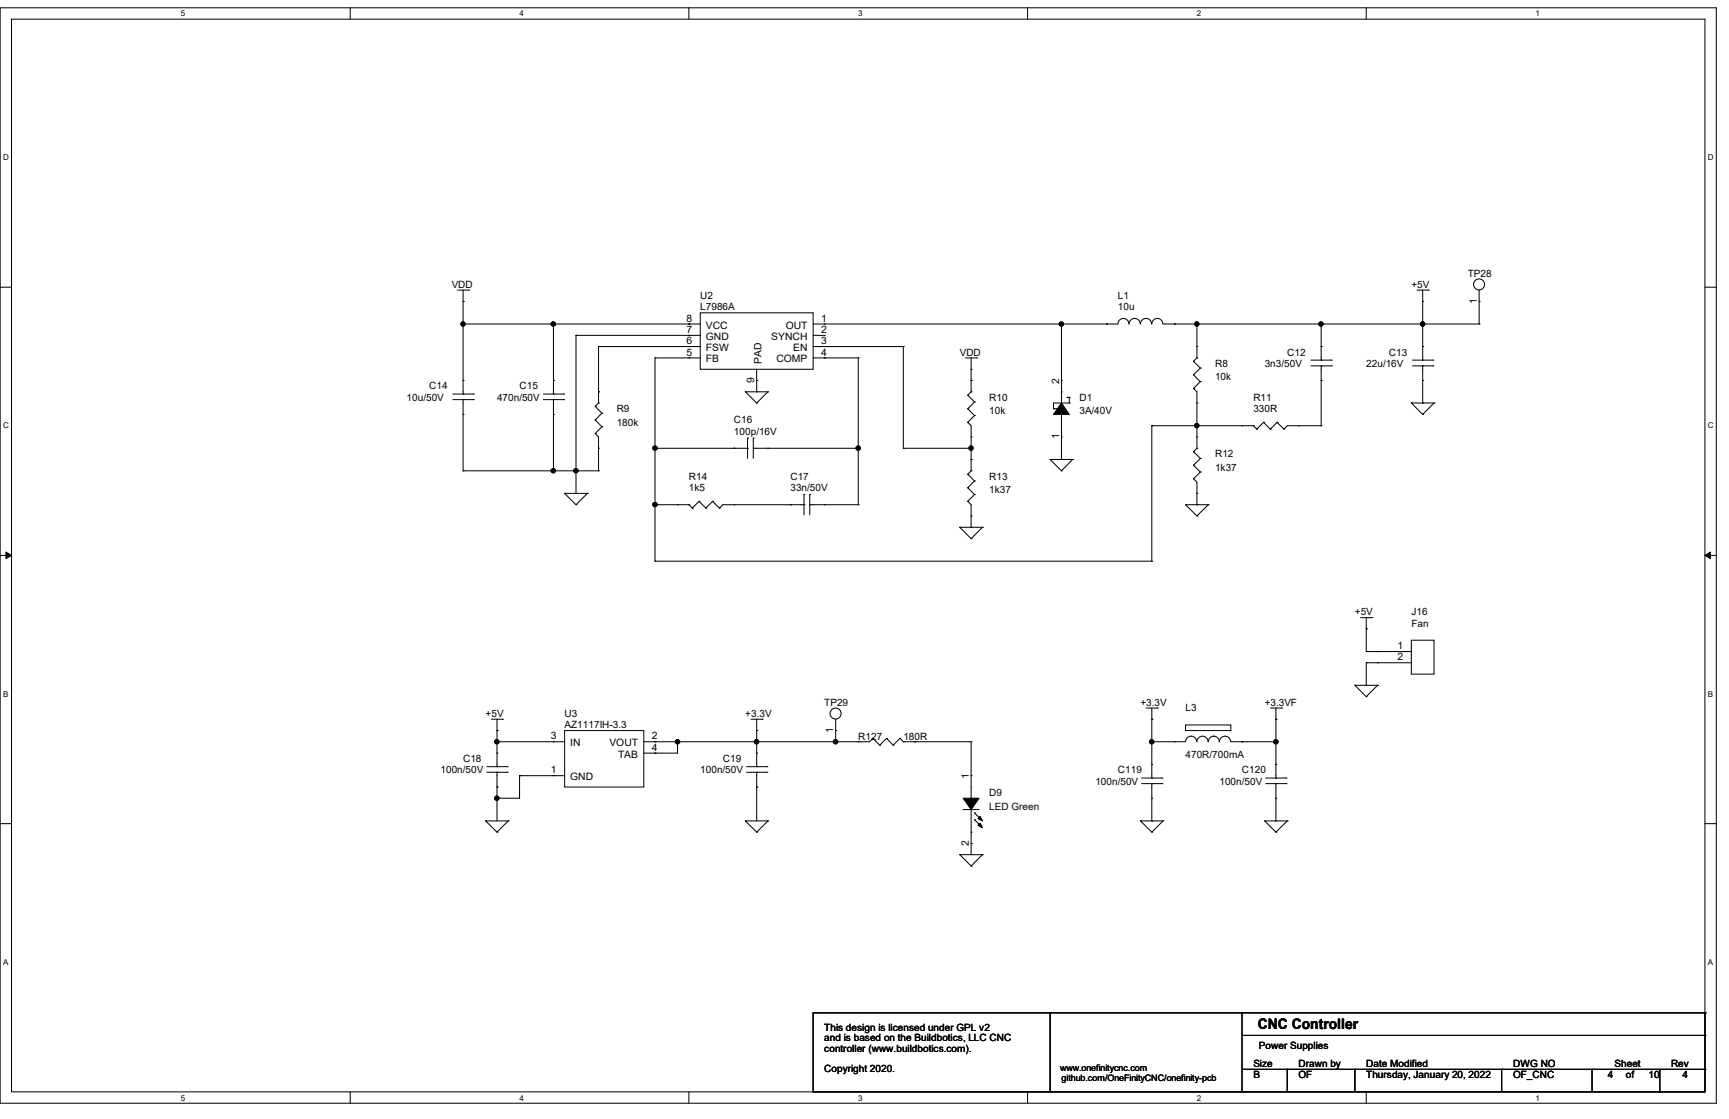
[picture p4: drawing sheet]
<svg xmlns="http://www.w3.org/2000/svg" width="432mm" height="279mm" viewBox="0 0 432 279" stroke-linecap="round" stroke-linejoin="round" font-family="sans-serif">
<path d="M0 1.9h428.6v273.6h-428.6zM2.9 4.8h422.9v267.8h-422.9z" fill="none" stroke="#000" stroke-width=".25"/>
<g fill="#fff">
<path d="M45.2 2.3h1.1v2.2h-1.1z"/>
<path d="M45.2 273h1.1v2.2h-1.1z"/>
</g>
<path d="M87.5 1.9v2.9M87.5 272.6v2.9" fill="none" stroke="#000" stroke-width=".25"/>
<g fill="#fff">
<path d="M129.8 2.3h1.1v2.2h-1.1z"/>
<path d="M129.8 273h1.1v2.2h-1.1z"/>
</g>
<path d="M172 1.9v2.9M172 272.6v2.9" fill="none" stroke="#000" stroke-width=".25"/>
<g fill="#fff">
<path d="M214.3 2.3h1.1v2.2h-1.1z"/>
<path d="M214.3 273h1.1v2.2h-1.1z"/>
</g>
<path d="M256.6 1.9v2.9M256.6 272.6v2.9" fill="none" stroke="#000" stroke-width=".25"/>
<g fill="#fff">
<path d="M298.9 2.3h1.1v2.2h-1.1z"/>
<path d="M298.9 273h1.1v2.2h-1.1z"/>
</g>
<path d="M341.2 1.9v2.9M341.2 272.6v2.9" fill="none" stroke="#000" stroke-width=".25"/>
<g fill="#fff">
<path d="M383.5 2.3h1.1v2.2h-1.1z"/>
<path d="M383.5 273h1.1v2.2h-1.1z"/>
<path d="M.8 38.2h1.4v2.3h-1.4z"/>
<path d="M426.5 38.2h1.4v2.3h-1.4z"/>
<path d="M.8 105.2h1.4v2.2h-1.4z"/>
<path d="M426.5 105.2h1.4v2.2h-1.4z"/>
</g>
<path d="M0 71.7h2.9M425.8 71.7h2.8" fill="none" stroke="#000" stroke-width=".25"/>
<g fill="#fff">
<path d="M.8 172.1h1.3v2.3h-1.3z"/>
<path d="M426.5 172.1h1.3v2.3h-1.3z"/>
</g>
<path d="M0 138.7h2.9M425.8 138.7h2.8" fill="none" stroke="#000" stroke-width=".25"/>
<path d="M1.5 137.8l1.4 .9-1.4 .8zM425.8 138.7l1.4-.9v1.7z" fill="#000" stroke="#000" stroke-width=".25"/>
<g fill="#fff">
<path d="M.8 239.1h1.3v2.2h-1.3z"/>
<path d="M426.5 239.1h1.3v2.2h-1.3z"/>
</g>
<g fill="none" stroke="#000" stroke-width=".25">
<path d="M114.3 72.4h2.8M115.7 75.3h.1M115.7 72.4v26M117.1 72.4h.1M174.9 78.1h28.2v14.1h-28.2zM353.9 72.4h2.8M355.3 75.3h.1M355.3 72.4v17.5M356.7 72.4h.1M369.4 75.3h.1M369.4 72.4v8.5M113.1 99.8h5.1"/>
<path d="M113.1 98.4h5.1M115.7 98.4h.1M115.7 99.8h.1M115.7 95h.1M115.7 80.9h.1M115.7 99.8v17.8M115.7 80.9h59.2M118.2 99.8h.1M118.2 98.4h.1M135.7 99.8h5.1M135.7 98.4h5.1M138.2 98.4h.1"/>
<path d="M138.2 99.8h.1M138.2 95h.1M138.2 80.9v17.5M138.2 99.8v17.8M140.8 99.8h.1M140.8 98.4h.1M143.8 83.7h.1M143.8 83.7h31.1M143.8 83.7v39.5M149.5 97.8h.1M149.5 86.5h.1M149.5 86.5h25.4"/>
<path d="M149.5 86.5v14.1M163.6 89.4h.1M163.6 89.4h11.3M163.6 89.4v50.7M172 80.9h.1M172 83.7h.1M172 86.5h.1M172 89.4h.1M186.1 97.8h.1M186.1 97.8h5.7M186.1 97.8l2.9 2.8M189 95h.1"/>
<path d="M189 97.8h.1M189 92.2v5.6M191.8 97.8h.1M191.8 97.8l-2.8 2.8M203.1 80.9h76.1a1.38 1.38 0 0 1 1.4-1.4 1.38 1.38 0 0 1 1.3 1.4 1.42 1.42 0 0 1 1.5-1.4 1.42 1.42 0 0 1 1.4 1.4M203.1 89.4h11.2M203.1 83.7h2.8M203.1 86.5h22.5M205.9 89.4h.1M205.9 86.5h.1M205.9 83.7h.1M205.9 80.9h.1"/>
<path d="M214.3 89.4h.1M214.3 89.4v36.6M225.6 86.5h.1M225.6 86.5v25.4M241.1 89.4h2.8M241.7 98.7h.1M241.7 98.7l1.7 1.7M242.5 92.2h.1M242.5 97.8h.1M242.5 95h.1M242.5 89.4v8.4M242.5 97.8l-.8 .9"/>
<path d="M243.9 89.4h.1M265.1 97.8h.1M265.1 95h.1M265.1 80.9h.1M265.1 80.9v19.7M266.5 99.2h.1M266.5 99.2h.5M267 99.2h.1M267 99.2v1.4M276.4 80.9h.1M284.8 80.9a1.4 1.4 0 0 1 1.4-1.4 1.4 1.4 0 0 1 1.4 1.4 1.45 1.45 0 0 1 1.5-1.4 1.38 1.38 0 0 1 1.3 1.4M290.4 80.9h79"/>
<path d="M293.3 80.9h.1M298.1 97h.1M298.1 93.6h.1M298.1 90.2h.1M298.1 97l.8 .8v14.1M298.1 93.6l1.7 1.7M298.1 90.2l1.7 1.7M298.9 89.4h.1M298.9 86.5h.1M298.9 80.9h.1M298.9 80.9v8.5M298.9 89.4l-.8 .8"/>
<path d="M299.8 95.3h.1M299.8 91.9h.1M299.8 95.3l-1.7 1.7M299.8 91.9l-1.7 1.7M327.4 91.4h5.1M327.4 89.9h5.1M329.9 89.9h.1M329.9 91.4h.1M329.9 86.5h.1M329.9 95h.1M329.9 80.9h.1M329.9 80.9v9"/>
<path d="M329.9 91.4v14.9M332.5 91.4h.1M332.5 89.9h.1M352.8 91.4h5M352.8 89.9h5M355.3 89.9h.1M355.3 91.4h.1M355.3 86.5h.1M355.3 95h.1M355.3 80.9h.1M355.3 91.4v9.2M357.8 91.4h.1"/>
<path d="M357.8 89.9h.1M369.4 80.9h.1M115.7 103.5h.1M115.7 117.6h.1M115.7 117.6h33.8M138.2 103.5h.1M138.2 117.6h.1M143.8 117.6h.1M148.6 108.2h.1M148.6 104.9h.1M148.6 101.5h.1M148.6 108.2l.9 .9v8.5"/>
<path d="M148.6 104.9l1.7 1.7M148.6 101.5l1.7 1.7M149.5 100.6h.1M149.5 111.9h.1M149.5 117.6h.1M149.5 100.6l-.9 .9M150.3 106.6h.1M150.3 103.2h.1M150.3 106.6l-1.7 1.6M150.3 103.2l-1.7 1.7M163.6 111.9h.1M163.6 111.9h23.1"/>
<path d="M183.3 111.9h.1M186.7 111.9h.1M186.7 109.4h.1M186.7 109.4v5.1M188.1 109.4h.1M188.1 111.9h.1M188.1 111.9h26.2M188.1 109.4v5.1M189 100.6h.1M191.8 111.9h.1M214.3 111.9h.1M225.6 111.9h.1"/>
<path d="M225.6 111.9h16.9M241.7 105.5h.1M241.7 102.1h.1M241.7 118.4h.1M241.7 105.5l.8 .8v11.3M241.7 102.1l1.7 1.7M241.7 118.4l1.7 1.7M242.5 109.1h.1M242.5 117.6h.1M242.5 114.7h.1M242.5 111.9h.1M242.5 117.6l-.8 .8"/>
<path d="M243.4 103.8h.1M243.4 100.4h.1M243.4 103.8l-1.7 1.7M243.4 100.4l-1.7 1.7M262.3 114.7h.1M262.3 114.7h5.6M262.3 114.7l2.8 2.9M263.1 102.1h.1M263.1 102.1h.6M263.7 102.1h.1M265.1 117.6h.1M265.1 103.5h.1"/>
<path d="M265.1 109.1h.1M265.1 114.7h.1M265.1 103.5v11.2M267 100.6h.1M267 100.6h-3.9v1.5M267.9 114.7h.1M267.9 114.7l-2.8 2.9M287.7 106.3h.1M287.7 106.3v33.8M287.7 106.3h25.3M298.1 119.5h.1M298.1 116.2h.1"/>
<path d="M298.1 112.8h.1M298.1 119.5l.8 .9v5.6M298.1 116.2l1.7 1.7M298.1 112.8l1.7 1.7M298.9 111.9h.1M298.9 109.1h.1M298.9 100.6h.1M298.9 106.3h.1M298.9 111.9l-.8 .9M299.8 117.9h.1M299.8 114.5h.1M299.8 117.9l-1.7 1.6"/>
<path d="M299.8 114.5l-1.7 1.7M310.2 106.3h.1M313 106.3h.1M313 106.3l.9 .8M313.9 107.1h.1M315.6 105.5h.1M315.6 105.5l1.6 1.6M315.6 105.5l-1.7 1.6M317.2 107.1h.1M318.9 105.5h.1M318.9 105.5l1.7 1.6M318.9 105.5l-1.7 1.6"/>
<path d="M320.6 107.1h.1M324.3 106.3h.1M329.9 106.3h.1M329.9 106.3h-8.4l-.9 .8M352.5 100.6h.1M352.5 100.6h5.6M352.5 100.6l2.8 2.9M355.3 103.5h.1M355.3 100.6h.1M358.1 100.6h.1M358.1 100.6l-2.8 2.9M141 123.2h.1"/>
<path d="M141 123.2h5.7M141 123.2l2.8 2.8M143.8 126h.1M146.7 123.2h.1M146.7 123.2l-2.9 2.8M163.6 126h.1M163.6 126h8.4M169.2 126h.1M172 126h.1M172 126l.9 .9M172.9 126.9h.1M174.6 125.2h.1"/>
<path d="M174.6 125.2l1.7 1.7M174.6 125.2l-1.7 1.7M176.3 126.9h.1M178 125.2h.1M178 125.2l1.7 1.7M178 125.2l-1.7 1.7M179.7 126.9h.1M183.3 126h.1M197.4 126h.1M200.8 126h.1M200.8 123.5h.1M200.8 126h-20.3l-.8 .9"/>
<path d="M200.8 123.5v5.1M202.2 123.5h.1M202.2 126h.1M202.2 126h12.1M202.2 123.5v5.1M205.9 126h.1M214.3 126h.1M239.7 131.7h.1M239.7 131.7h5.7M239.7 131.7l2.8 2.8M241.7 125.2h.1M241.7 121.8h.1"/>
<path d="M241.7 125.2l.8 .8v5.7M241.7 121.8l1.7 1.7M242.5 134.5h.1M242.5 128.8h.1M242.5 131.7h.1M243.4 123.5h.1M243.4 120.1h.1M243.4 123.5l-1.7 1.7M243.4 120.1l-1.7 1.7M245.4 131.7h.1M245.4 131.7l-2.9 2.8M296.1 126h.1"/>
<path d="M296.1 126h5.7M296.1 126l2.8 2.8M298.9 128.8h.1M298.9 123.2h.1M298.9 126h.1M301.8 126h.1M301.8 126l-2.9 2.8M163.6 140.1h.1M163.6 140.1h124.1M287.7 140.1h.1M339.8 154.2h2.8M341.2 157h.1"/>
<path d="M341.2 154.2v8.5M342.6 154.2h.1M352.5 159.9h5.6v8.4h-5.6zM122.7 179.6h2.8M124.1 179.6v11.8M125.5 179.6h.1M187.5 179.6h2.9M189 179.6v11.8M190.4 179.6h.1M208.7 179.6v5.6M286.2 176.8h2.9M287.7 179.6h.1"/>
<path d="M287.7 176.8v17.5M289.1 176.8h.1M317.2 176.8h2.9M318.6 179.6h.1M318.6 176.8v17.5M320.1 176.8h.1M338.4 171.1h.1M338.4 171.1h5.6M338.4 171.1l2.8 2.8M341.2 173.9h.1M341.2 165.5h.1M341.2 171.1h.1"/>
<path d="M341.2 162.7h.1M341.2 165.5v5.6M341.2 162.7h11.3M341.2 165.5h11.3M344 171.1h.1M344 162.7h.1M344 165.5h.1M344 171.1l-2.8 2.8M121.6 192.8h5.1M121.6 191.4h5.1M124.1 182.4h.1M124.1 191.4h.1"/>
<path d="M124.1 192.8h.1M124.1 188h.1M124.1 196.5h.1M124.1 185.2h.1M124.1 199.3h.1M124.1 192.8v12.2M124.1 185.2h16.9M126.7 192.8h.1M126.7 191.4h.1M129.8 193.7h.1M129.8 193.7h11.2M129.8 193.7v5.6h-5.7"/>
<path d="M138.2 185.2h.1M138.2 193.7h.1M141 182.4h19.8v14.1h-19.8zM163.6 185.2h.1M163.6 188h.1M169.2 185.2h.1M169.2 185.2v2.8h-8.4M186.4 192.8h5.1M186.4 191.4h5.1M189 182.4h.1M189 191.4h.1M189 192.8h.1"/>
<path d="M189 188h.1M189 196.5h.1M189 185.2h.1M189 192.8v12.2M191.5 192.8h.1M191.5 191.4h.1M208.7 182.4h.1M208.7 185.2h.1M214.3 185.2h.1M218 184.4h.1M218 184.4l-.8 .8h-56.4M218 184.4l1.7 1.7"/>
<path d="M219.7 186.1h.1M221.4 184.4h.1M221.4 184.4l-1.7 1.7M221.4 184.4l1.7 1.7M223.1 186.1h.1M224.7 184.4h.1M224.7 184.4l-1.6 1.7M224.7 184.4l.9 .8M225.6 185.2h.1M225.6 185.2h16.9M228.4 185.2h.1M242.5 199.3h.1"/>
<path d="M242.5 193.7h.1M242.5 185.2h.1M242.5 185.2v14.1M285.1 195.7h5.1M285.1 194.3h5.1M287.7 185.2h8.4a1.4 1.4 0 0 1 1.4-1.4 1.4 1.4 0 0 1 1.4 1.4M287.7 194.3h.1M287.7 195.7h.1M287.7 190.9h.1M287.7 199.3h.1M287.7 185.2h.1M287.7 195.7v9.3"/>
<path d="M290.2 195.7h.1M290.2 194.3h.1M293.3 185.2h.1M296.1 181h11.3v1.4h-11.3zM298.9 185.2a1.4 1.4 0 0 1 1.4-1.4 1.4 1.4 0 0 1 1.4 1.4M301.8 185.2a1.38 1.38 0 0 1 1.4-1.4h-.1a1.38 1.38 0 0 1 1.4 1.4M304.5 185.2a1.4 1.4 0 0 1 1.4-1.4 1.4 1.4 0 0 1 1.4 1.4h11.3M310.2 185.2h.1M316.1 195.7h5.1M316.1 194.3h5.1M318.6 194.3h.1M318.6 195.7h.1"/>
<path d="M318.6 190.9h.1M318.6 199.3h.1M318.6 185.2h.1M318.6 195.7v9.3M321.2 195.7h.1M321.2 194.3h.1M0 205.7h2.9M121.3 205h.1M121.3 205h5.6M121.3 205l2.8 2.8M124.1 207.8h.1M126.9 205h.1"/>
<path d="M126.9 205l-2.8 2.8M186.1 205h.1M186.1 205h5.7M186.1 205l2.9 2.8M189 207.8h.1M191.8 205h.1M191.8 205l-2.8 2.8M239.7 213.4h.1M239.7 213.4h5.7M239.7 213.4l2.8 2.8M240.5 202.1h.1M240.5 202.1h4"/>
<path d="M242.5 216.2h.1M242.5 207.8h.1M242.5 210.6h.1M242.5 202.1v11.3M243.4 203h.1M243.4 204.7h.1M243.4 203l1.7 1.7M243.4 204.7l1.7 1.7M245.4 213.4h.1M245.4 213.4l-2.9 2.8M284.8 205h.1M284.8 205h5.6"/>
<path d="M284.8 205l2.9 2.8M287.7 207.8h.1M287.7 205h.1M290.4 205h.1M290.4 205l-2.7 2.8M315.8 205h.1M315.8 205h5.7M315.8 205l2.8 2.8M318.6 207.8h.1M318.6 205h.1M321.5 205h.1M321.5 205l-2.9 2.8"/>
<path d="M425.8 205.7h2.8M203.1 252.9h.1M203.1 252.9h222.7M203.1 252.9v19.7M262.3 252.9h.1M262.3 252.9v19.7M310.2 252.9h.1M310.2 258.5h115.6M310.2 252.9v19.7M425.8 258.5h.1M425.8 252.9h.1M425.8 252.9v19.7h-222.7"/>
<path d="M203.1 272.6h.1M262.3 272.6h.1M310.2 272.6h.1M310.2 267h115.6M321.5 267h.1M321.5 267v5.6M338.4 267h.1M338.4 267v5.6M375 267h.1M375 267v5.6M397.6 267h.1M397.6 267v5.6"/>
<path d="M414.5 272.6h.1M414.5 267v5.6M425.8 267h.1"/>
<circle cx="369.4" cy="71" r="1.38"/>
<circle cx="208.7" cy="178.2" r="1.38"/>
</g>
<g fill="#000" stroke="#000" stroke-width=".25">
<path d="M265.1 100.6l1.9 2.9h-3.9z" fill-rule="evenodd"/>
<path d="M240.5 199.3h4l-2 2.8z" fill-rule="evenodd"/>
<path d="M244.8 205.5l.6 1.2-1.2-.6z" fill-rule="evenodd"/>
<path d="M244.2 204.4l.6-.6 .6 1.2z" fill-rule="evenodd"/>
<circle cx="115.6" cy="80.9" r=".54"/>
<circle cx="138.2" cy="80.9" r=".54"/>
<circle cx="265.1" cy="80.9" r=".54"/>
<circle cx="298.9" cy="80.9" r=".54"/>
<circle cx="329.9" cy="80.9" r=".54"/>
<circle cx="355.3" cy="80.9" r=".54"/>
<circle cx="138.2" cy="117.5" r=".54"/>
<circle cx="143.8" cy="117.5" r=".54"/>
<circle cx="163.6" cy="111.9" r=".54"/>
<circle cx="214.3" cy="111.9" r=".54"/>
<circle cx="242.5" cy="111.9" r=".54"/>
<circle cx="298.9" cy="106.3" r=".54"/>
<circle cx="163.6" cy="126" r=".54"/>
<circle cx="124.1" cy="185.2" r=".54"/>
<circle cx="124.1" cy="199.3" r=".54"/>
<circle cx="169.2" cy="185.2" r=".54"/>
<circle cx="188.9" cy="185.2" r=".54"/>
<circle cx="208.7" cy="185.2" r=".54"/>
<circle cx="287.6" cy="185.2" r=".54"/>
<circle cx="318.7" cy="185.2" r=".54"/>
</g>
<text font-size="3.6" x="314.2" y="256.8">CNC Controller</text>
<g font-size="2.5">
<text x="112.8" y="71.9">VDD</text>
<text x="352.5" y="71.9">+5V</text>
<text x="366.6" y="69">TP28</text>
<text x="174.9" y="74.7">U2</text>
<text x="174.9" y="77.5">L7986A</text>
<text x="279.2" y="74.7">L1</text>
<text x="279.2" y="77.5">10u</text>
<text x="368.8" y="75.9" transform="rotate(-90 368.8 75.9)">1</text>
<text x="171.4" y="80.3">8</text>
<text x="171.4" y="83.1">7</text>
<text x="176.3" y="82">VCC</text>
<text x="196.2" y="82">OUT</text>
<text x="205.1" y="83.1">2</text>
<text x="205.1" y="80.3">1</text>
<text x="171.4" y="85.9">6</text>
<text x="171.4" y="88.8">5</text>
<text x="176.3" y="84.9">GND</text>
<text x="176.3" y="87.7">FSW</text>
<text x="192.6" y="84.9">SYNCH</text>
<text x="198.1" y="87.7">EN</text>
<text x="205.1" y="88.8">4</text>
<text x="205.1" y="85.9">3</text>
<text x="239.7" y="88.8">VDD</text>
<text x="321.5" y="88.8">C12</text>
<text x="346.8" y="88.8">C13</text>
<text x="176.3" y="90.5">FB</text>
<text x="188.4" y="95.6" transform="rotate(-90 188.4 95.6)">9</text>
<text x="190.2" y="90.8" transform="rotate(-90 190.2 90.8)">PAD</text>
<text x="193.9" y="90.5">COMP</text>
<text x="264.5" y="95.8" transform="rotate(-90 264.5 95.8)">2</text>
<text x="303.4" y="91.6">R8</text>
<text x="303.4" y="95">10k</text>
<text x="315.8" y="91.6">3n3/50V</text>
<text x="341.2" y="91.6">22u/16V</text>
<text x="101.6" y="100.1">10u/50V</text>
<text x="107.2" y="97.2">C14</text>
<text x="124.1" y="100.1">470n/50V</text>
<text x="129.8" y="97.2">C15</text>
<text x="247.1" y="100.1">R10</text>
<text x="269.6" y="100.1">D1</text>
<text x="313" y="100.1">R11</text>
<text x="154" y="102.9">R9</text>
<text x="154" y="106.3">180k</text>
<text x="183.3" y="105.7">C16</text>
<text x="247.1" y="103.5">10k</text>
<text x="269.6" y="103.5">3A/40V</text>
<text x="313" y="102.9">330R</text>
<text x="183.3" y="108.5">100p/16V</text>
<text x="264.5" y="109.7" transform="rotate(-90 264.5 109.7)">1</text>
<text x="172" y="119.8">R14</text>
<text x="197.4" y="119.8">C17</text>
<text x="247.1" y="119.8">R13</text>
<text x="303.4" y="114.2">R12</text>
<text x="303.4" y="117.6">1k37</text>
<text x="172" y="122.6">1k5</text>
<text x="197.4" y="122.6">33n/50V</text>
<text x="247.1" y="123.2">1k37</text>
<text x="338.4" y="153.6">+5V</text>
<text x="352.5" y="153.6">J16</text>
<text x="352.5" y="156.5">Fan</text>
<text x="349" y="162.1">1</text>
<text x="349" y="164.9">2</text>
<text x="121.3" y="179">+5V</text>
<text x="141" y="179">U3</text>
<text x="186.1" y="179">+3.3V</text>
<text x="205.9" y="176.2">TP29</text>
<text x="284.8" y="176.2">+3.3V</text>
<text x="296.1" y="177.6">L3</text>
<text x="315.8" y="176.2">+3.3VF</text>
<text x="137.6" y="184.6">3</text>
<text x="141" y="181.8">AZ1117IH-3.3</text>
<text x="162.8" y="184.6">2</text>
<text x="208.1" y="183" transform="rotate(-90 208.1 183)">1</text>
<text x="214.3" y="184.7">R127</text>
<text x="225.6" y="184.7">180R</text>
<text x="115.7" y="190.3">C18</text>
<text x="142.4" y="186.4">IN</text>
<text x="152.2" y="186.4">VOUT</text>
<text x="154.3" y="189.2">TAB</text>
<text x="162.8" y="187.5">4</text>
<text x="180.5" y="190.3">C19</text>
<text x="296.1" y="189.1">470R/700mA</text>
<text x="110" y="193.1">100n/50V</text>
<text x="137.6" y="193.1">1</text>
<text x="142.4" y="194.8">GND</text>
<text x="174.9" y="193.1">100n/50V</text>
<text x="241.9" y="194.5" transform="rotate(-90 241.9 194.5)">1</text>
<text x="273.6" y="195.9">100n/50V</text>
<text x="279.2" y="193.1">C119</text>
<text x="304.5" y="195.9">100n/50V</text>
<text x="310.2" y="193.1">C120</text>
<text x="247.1" y="198.8">D9</text>
<text x="247.1" y="202.1">LED Green</text>
<text x="241.9" y="211.2" transform="rotate(-90 241.9 211.2)">2</text>
<text x="205.9" y="257.4">This design is licensed under GPL v2</text>
<text x="205.9" y="260">and is based on the Buildbotics, LLC CNC</text>
<text x="205.9" y="262.6">controller (www.buildbotics.com).</text>
<text x="314.4" y="261.9">Power Supplies</text>
<text x="205.9" y="267.7">Copyright 2020.</text>
<text x="313" y="266.4">Size</text>
<text x="313" y="269.2">B</text>
<text x="324.3" y="269.2">OF</text>
<text x="324.3" y="266.4">Drawn by</text>
<text x="341.2" y="266.4">Date Modified</text>
<text x="341.2" y="269.2">Thursday, January 20, 2022</text>
<text x="377.9" y="269.2">OF_CNC</text>
<text x="377.9" y="266.4">DWG NO</text>
<text x="401.5" y="269.2">4</text>
<text x="403.2" y="266.4">Sheet</text>
<text x="406.1" y="269.2">of</text>
<text x="411.7" y="269.2">10</text>
<text x="417.3" y="266.4">Rev</text>
<text x="420.2" y="269.2">4</text>
</g>
<g font-size="2.2">
<text x="264.8" y="267.3">www.onefinitycnc.com</text>
<text x="265.1" y="269.9">github.com/OneFinityCNC/onefinity-pcb</text>
</g>
<g font-size="2">
<text x="45.2" y="4.1">5</text>
<text x="129.8" y="4.1">4</text>
<text x="214.3" y="4.1">3</text>
<text x="298.9" y="4.1">2</text>
<text x="383.5" y="4.1">1</text>
<text x=".8" y="40">D</text>
<text x="426.5" y="40">D</text>
<text x=".8" y="107">C</text>
<text x="426.5" y="107">C</text>
<text x=".8" y="173.9">B</text>
<text x="426.5" y="173.9">B</text>
<text x=".8" y="240.9">A</text>
<text x="426.5" y="240.9">A</text>
<text x="45.2" y="274.8">5</text>
<text x="129.8" y="274.8">4</text>
<text x="214.3" y="274.8">3</text>
<text x="298.9" y="274.8">2</text>
<text x="383.5" y="274.8">1</text>
</g>
</svg>
